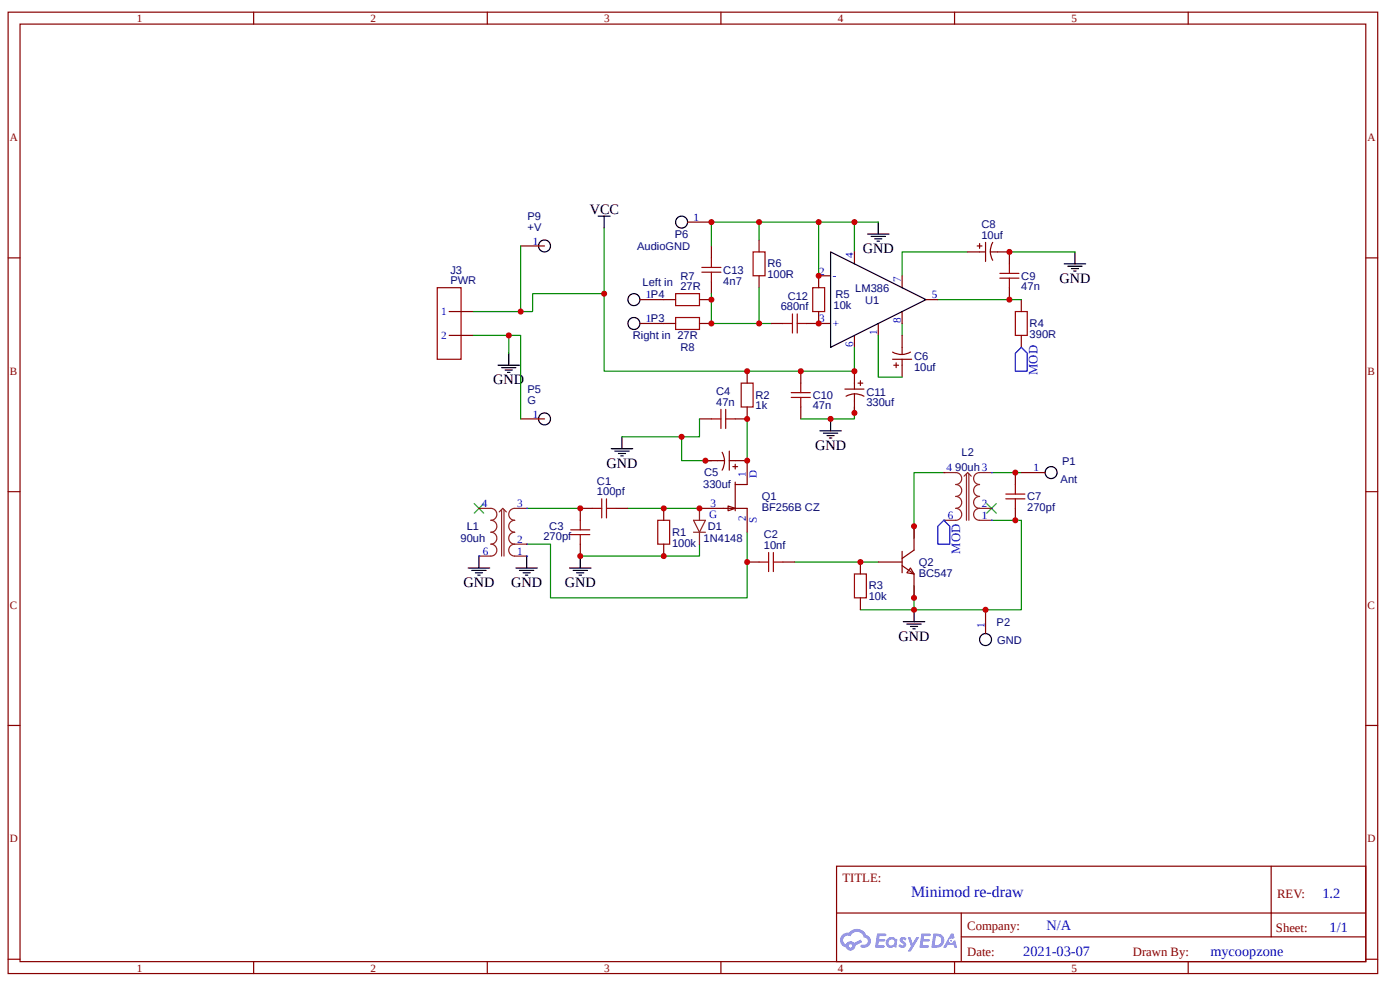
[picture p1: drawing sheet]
<svg xmlns="http://www.w3.org/2000/svg" width="297mm" height="210mm" viewBox="0 0 297 210" stroke-linecap="round" stroke-linejoin="round" font-family="sans-serif">
<g fill="none" stroke="#800" stroke-width=".25">
<path d="M1.7 2.6h290.6v203.8h-290.6zM4.3 5.1h285.5v198.8h-285.5zM53.8 2.6v2.5M103.4 2.6v2.5M152.9 2.6v2.5M202.5 2.6v2.5M252.1 2.6v2.5M1.7 54.7h2.6M289.8 54.7h2.5M1.7 104.2h2.6M289.8 104.2h2.5M1.7 153.8h2.6"/>
<path d="M289.8 153.8h2.5M177.5 183.6h112.3v20.3h-112.3zM177.5 193.6h112.2M203.9 198.6h85.8M203.9 193.6v10.1M269.7 183.7v14.9M1.7 203.4h2.6M53.8 203.9v2.5M103.4 203.9v2.5M152.9 203.9v2.5M202.5 203.9v2.5M252.1 203.9v2.5"/>
<path d="M289.8 203.4h2.5"/>
</g>
<g fill="#58f">
<path d="M191.1 198.8l.5-.2 .4 .1 .3 .3-.3 .4a.34 .34 0 0 0-.2-.3 .34 .34 0 0 0-.4 .2l.1 .1a.85 .85 0 0 1 .7 .6 .85 .85 0 0 1-.3 .9h-.7l-.6-.4 .3-.3 .5 .3 .3-.2-.1-.1a.87 .87 0 0 1-.5-1.4z"/>
<path d="M192.6 198.7h.6l.4 1.3 .8-1.3h.6l-1.8 3h-.6l.7-1.1z"/>
<path d="M186.1 197.9h1.7l.2 .2-.1 .3-1.3 .1-.1 .6h1.1l.2 .2-.3 .3h-1.1l-.1 .8h1.2l.2 .2-.2 .3h-1.9z"/>
<path d="M195.5 197.9h1.7l.2 .2-.1 .3-1.3 .1-.1 .6h1.1l.2 .2-.2 .3h-1.2l-.1 .8h1.3l.1 .2-.1 .3h-1.9z"/>
<path d="M201.8 197.9h.5l.2 .9-.4 .3a.5 .5 0 0 0-.8 .2 .5 .5 0 0 0 .4 .7 .5 .5 0 0 0 .6-.5l.3-.2 .4 1.6h-.5l-.2-.6h-1.2l-.4 .6h-.6z"/>
<path d="M198 197.9l-.4 3h1a1.51 1.51 0 0 0 1.7-1.5 1.51 1.51 0 0 0-1.8-1.5zM198.5 198.5a1 1 0 0 1 1.2 1 1 1 0 0 1-1.2 .9h-.2z"/>
<path d="M188.2 199.1a1.1 1.1 0 0 0 0 1.5 1.1 1.1 0 0 0 1.5 .1l.4 .2 .3-1.6-.5-.2a1.07 1.07 0 0 0-1.7 0zM188.4 199.8a.7 .7 0 0 1 1.4 0 .7 .7 0 0 1-1.4 0z"/>
<path d="M178.7 198.2a1.56 1.56 0 0 0 .8 2.7 1.03 1.03 0 0 0 1.1 .6 1.03 1.03 0 0 0 .9-1l1.4-.8-.3-.5-1.4 .7a1.05 1.05 0 0 0-1.7 .3 1 1 0 0 1-.5-1.4 1 1 0 0 1 1.4-.3 1.52 1.52 0 0 1 1.6-.9 1.52 1.52 0 0 1 1.3 1.2 .82 .82 0 0 1 .8 1 .82 .82 0 0 1-1.2 .5 .31 .31 0 0 0-.4 .3 .31 .31 0 0 0 .3 .3 1.42 1.42 0 0 0 1.9-.9 1.42 1.42 0 0 0-.9-1.8 2.25 2.25 0 0 0-3.8-.5l-.8 .2zM180 200.6a.4 .4 0 0 1 .8 0 .4 .4 0 0 1-.8 0z"/>
<circle cx="201.8" cy="199.4" r=".19"/>
</g>
<g fill="none" stroke="#a00000" stroke-width=".25">
<path d="M148.9 57.7h4M148.9 56.7h4M150.9 54.7v2M150.9 57.7v2M159.8 53.4h2.5v5.1h-2.5zM212.1 59h4.1M212.1 58h4.1M214.1 55.9v2.1M214.1 59v2M143.3 62.3h5.1v2.5h-5.1zM143.3 67.3h5.1v2.5h-5.1zM172.4 61h2.5v5.1h-2.5z"/>
<path d="M215.4 66.1h2.5v5h-2.5zM150.9 88.8h2M152.9 86.8v4M154 88.8h2M154 86.8v4M157.2 81.2h2.6v5.1h-2.6zM167.9 84.3h4M167.9 83.2h4M169.9 81.2v2M169.9 84.3v2M139.5 110.3h2.6v5.1h-2.6zM181.3 121.7h2.5v5h-2.5z"/>
</g>
<g fill="none" stroke="#800" stroke-width=".25">
<path d="M145.9 47.1h5M150.9 52.1v2.6M150.9 59.7v2.6M161 50.9v2.5M161 58.5v2.5M173.7 58.5v2.5M214.1 53.4v2.5M135.7 63.5h7.6M135.7 68.6h7.6M148.4 63.5h2.5M148.4 68.6h2.5M158.5 78.7v2.5"/>
<path d="M169.9 78.7v2.5M173.7 66.1v2.5M214.1 61v2.5M216.7 63.5v2.6M216.7 71.1v2.5M148.4 88.8h2.5M158.5 86.3v2.5h-2.5M169.9 86.3v2.5M101.6 107.8h.1M140.8 107.8v2.5M140.8 115.4v2.5M182.5 119.2v2.5"/>
<path d="M200.2 100.2h.1M216.7 100.2h5M182.5 126.7v2.6M209.1 129.3v5"/>
</g>
<g fill="none" stroke="#000" stroke-width=".25">
<path d="M126.9 45.8h2.5M128.2 45.8v2.6M184 49.6h4.6M184.8 50.1h3M185.6 50.6h1.5M186.1 51.1h.5M186.3 47.1v2.5M225.8 55.9h4.5M226.5 56.4h3.1M227.3 57h1.5M227.8 57.5h.5M228.1 53.4v2.5"/>
<path d="M105.7 77.4h4.5M106.4 77.9h3M107.2 78.4h1.5M107.7 79h.5M107.9 74.9v2.5M129.7 95.1h4.5M130.4 95.6h3.1M131.2 96.1h1.5M131.7 96.7h.5M132 92.6v2.5M173.9 91.3h4.6M174.7 91.8h3"/>
<path d="M175.5 92.4h1.5M176 92.9h.5M176.2 88.8v2.5M101.6 117.9v2.5M111.7 117.9v2.5M123.1 117.9v2.5M99.3 120.4h4.6M100.1 120.9h3M100.9 121.4h1.5M101.4 121.9h.5M109.4 120.4h4.6M110.2 120.9h3"/>
<path d="M111 121.4h1.5M111.5 121.9h.5M120.8 120.4h4.6M121.6 120.9h3M122.3 121.4h1.6M122.9 121.9h.5M191.6 131.8h4.6M192.4 132.3h3M193.2 132.8h1.5M193.7 133.3h.5M193.9 129.3v2.5"/>
<circle cx="144.6" cy="47.1" r="1.26"/>
<circle cx="134.5" cy="63.5" r="1.26"/>
<circle cx="134.5" cy="68.6" r="1.26"/>
<circle cx="223" cy="100.2" r="1.26"/>
<circle cx="209.1" cy="135.6" r="1.26"/>
</g>
<g fill="none" stroke="#080" stroke-width=".25">
<path d="M161 47.1h-10.1v5M173.7 47.1h-12.7v3.8M181.3 53.4v-6.3h-7.6v11.4M181.3 47.1h5M205.3 53.4h-13.9v5.1M214.1 53.4h14M100.3 71.1h7.6v3.8M128.2 62.3h-15.2v3.8h-12.7M150.9 62.3v6.3h10.1M161 61v7.6h2.6M191.4 68.6v2.5M199 63.5h17.7"/>
<path d="M144.6 92.6v5.1h6.3M148.4 88.8v3.8h-16.4M158.5 88.8v8.9M181.3 86.3v2.5h-11.4M111.7 107.8h11.4M133.2 107.8h15.2M148.4 115.4v2.5h-25.3M158.5 112.8v13.9h-41.7v-11.3h-5.1M168.6 119.2h17.7M200.2 100.2h-6.3v13.9M210.3 110.3h6.4v19h-22.8M210.3 100.2h6.4"/>
<path d="M193.9 124.2v5.1h-11.4"/>
</g>
<g fill="#000">
<path d="M100.6 106.8l2 2zM102.6 106.8l-2 2z"/>
<path d="M209.3 106.8l2.1 2zM211.4 106.8l-2.1 2z"/>
</g>
<path d="M100.6 106.8l2 2M102.6 106.8l-2 2M209.3 106.8l2.1 2M211.4 106.8l-2.1 2" fill="none" stroke="#3c3" stroke-width=".25"/>
<path d="M216.7 73.6l1.2 1.3v3.8h-2.5v-3.8zM101.6 117.9h.1M111.7 117.9h.1M111.7 107.8h.1M111.7 115.4h.1M200.2 110.3l1.3 1.3v3.8h-2.5v-3.8zM200.2 110.3h.1M210.3 110.3h.1M210.3 100.2h.1M210.3 107.8h.1" fill="none" stroke="#00f" stroke-width=".25"/>
<g fill="none" stroke="#8d2323" stroke-width=".25">
<path d="M101.6 107.8h2.5a1.26 1.26 0 0 1 1.3 1.2 1.26 1.26 0 0 1-1.3 1.3 1.26 1.26 0 0 1 1.3 1.3 1.26 1.26 0 0 1-1.3 1.2 1.26 1.26 0 0 1 1.3 1.3 1.26 1.26 0 0 1-1.3 1.3 1.26 1.26 0 0 1 1.3 1.2 1.26 1.26 0 0 1-1.3 1.3h-2.5M105.9 108.5l.8-.7 .7 .7M106.4 108v9.9M106.9 108v9.9M109.2 115.4a1.26 1.26 0 0 0-1.3 1.2 1.26 1.26 0 0 0 1.3 1.3h2.5M109.2 115.4h2.5M111.7 107.8h-2.5a1.26 1.26 0 0 0-1.3 1.2 1.26 1.26 0 0 0 1.3 1.3 1.26 1.26 0 0 0-1.3 1.3 1.26 1.26 0 0 0 1.3 1.2 1.26 1.26 0 0 0-1.3 1.3 1.26 1.26 0 0 0 1.3 1.3M200.2 100.2h2.6a1.26 1.26 0 0 1 1.2 1.3 1.26 1.26 0 0 1-1.2 1.2 1.26 1.26 0 0 1 1.2 1.3 1.26 1.26 0 0 1-1.2 1.3 1.26 1.26 0 0 1 1.2 1.2 1.26 1.26 0 0 1-1.2 1.3 1.26 1.26 0 0 1 1.2 1.2 1.26 1.26 0 0 1-1.2 1.3h-2.6M204.5 101l.8-.8 .7 .8M205 100.4v9.9M205.5 100.4v9.9M207.8 107.8a1.26 1.26 0 0 0-1.2 1.2 1.26 1.26 0 0 0 1.2 1.3h2.5"/>
<path d="M207.8 107.8h2.5M210.3 100.2h-2.5a1.26 1.26 0 0 0-1.2 1.3 1.26 1.26 0 0 0 1.2 1.2 1.26 1.26 0 0 0-1.2 1.3 1.26 1.26 0 0 0 1.2 1.3 1.26 1.26 0 0 0-1.2 1.2 1.26 1.26 0 0 0 1.2 1.3"/>
</g>
<path d="M193.2 120.4l.7 1.3-1.5-.3z" fill="#fefefe"/>
<g fill="none" stroke="#800" stroke-width=".25">
<path d="M110.5 52.1h5M173.7 58.5h2.5M181.3 53.4v2.5M191.4 58.5v2.5M205.3 53.4h3.8M207.3 52.1h1M207.8 51.6v1.1M209.1 51.4v4M210.1 53.4l.5 1.8M210.1 53.4h4M210.6 51.4l-.4 1.2-.1 .8M95.3 66.1h5"/>
<path d="M95.3 71.1h5M163.6 68.6h2.5M171.2 68.6h5M181.3 71.1v2.5M181.3 78.7v3.8M186.3 68.6v2.5M189.4 74.7l1.1 .4 .9 .1M189.4 76.2h4M189.6 77.4h1M190.1 76.9v1M191.4 66.1v2.5M191.4 71.1v4.1"/>
<path d="M191.4 76.2v3.8M193.2 74.7l-1.8 .5M196.4 63.5h2.6M110.5 88.8h5M149.7 97.7h4M153.2 95.9l.5 1.8M153.7 97.7l-.1 .8-.4 1.2M154.7 95.6v4.1M154.7 97.7h3.8M155.5 98.9h1M156 98.4v1M179.2 82.5h4.1"/>
<path d="M181.3 83.5l1.2 .2 .8 .3M181.3 83.5l-1.8 .5M181.3 83.5v4M182 81.2h1M182.5 80.7v1M123.1 115.4v2.5M125.6 107.8h-2.5v2.5M130.7 107.8h2.5M158.5 119.2h2.5M166.1 119.2h2.5M186.3 119.2h5.1M191.4 119.9l2.5 1.8v5"/>
<path d="M191.4 116.9v4.5M193.9 111.6v5l-2.5 1.8M215.4 100.2v2.5M215.4 107.8v2.5M193.2 120.4l.7 1.3-1.5-.3z"/>
</g>
<g fill="none" stroke="#000" stroke-width=".25">
<path d="M176.2 53.4l20.2 10.1-20.2 10.1z"/>
<circle cx="115.5" cy="52.1" r="1.26"/>
<circle cx="115.5" cy="88.8" r="1.26"/>
</g>
<path d="M147.1 110.3h2.6l-1.3 2.5zM147.1 112.8h2.6M148.4 107.8v2.5M148.4 112.8v2.6" fill="none" stroke="#8d2323" stroke-width=".25"/>
<path d="M110.5 52.1v14M128.2 48.4v30.3h53.1v-5.1M107.9 71.1h2.6v17.7M186.3 71.1v8.9h5.1" fill="none" stroke="#080" stroke-width=".25"/>
<g fill="none" stroke="#a00000" stroke-width=".25">
<path d="M166.1 68.6h2M168.1 66.6v4M169.1 68.6h2.1M169.1 66.6v4M121.1 112.3h4M121.1 113.3h4M123.1 110.3v2M123.1 113.3v2.1M125.6 107.8h2.1M127.7 105.8v4M128.7 105.8v4M128.7 107.8h2"/>
<path d="M161 119.2h2.1M163.1 117.1v4.1M164.1 117.1v4.1M164.1 119.2h2M213.4 104.7h4M213.4 105.8h4M215.4 102.7v2M215.4 105.8v2"/>
</g>
<path d="M92.8 61h5v15.2h-5z" fill="none" stroke="#900" stroke-width=".25"/>
<path d="M154.5 107.3l1.5 .5-1.5 .5z" fill="#fefefe"/>
<path d="M158.5 97.7v5h-2.5M148.4 107.8h10.1v5M154.5 107.3l1.5 .5-1.5 .5zM156 102.2v6.1" fill="none" stroke="#800" stroke-width=".25"/>
<g fill="#c00">
<circle cx="140.8" cy="107.8" r=".63"/>
<circle cx="144.6" cy="92.6" r=".63"/>
<circle cx="158.5" cy="88.8" r=".63"/>
<circle cx="182.5" cy="119.2" r=".63"/>
<circle cx="193.9" cy="129.3" r=".63"/>
<circle cx="158.5" cy="78.7" r=".63"/>
<circle cx="169.9" cy="78.7" r=".63"/>
<circle cx="176.2" cy="88.8" r=".63"/>
<circle cx="181.3" cy="47.1" r=".63"/>
<circle cx="173.7" cy="47.1" r=".63"/>
<circle cx="161" cy="68.6" r=".63"/>
<circle cx="161" cy="47.1" r=".63"/>
<circle cx="150.9" cy="63.5" r=".63"/>
<circle cx="150.9" cy="68.6" r=".63"/>
<circle cx="128.2" cy="62.3" r=".63"/>
<circle cx="150.9" cy="47.1" r=".63"/>
<circle cx="209.1" cy="129.3" r=".63"/>
<circle cx="140.8" cy="117.9" r=".63"/>
<circle cx="193.9" cy="111.6" r=".63"/>
<circle cx="193.9" cy="126.7" r=".63"/>
<circle cx="149.7" cy="97.7" r=".63"/>
<circle cx="214.1" cy="63.5" r=".63"/>
<circle cx="173.7" cy="58.5" r=".63"/>
<circle cx="214.1" cy="53.4" r=".63"/>
<circle cx="181.3" cy="78.7" r=".63"/>
<circle cx="181.3" cy="87.5" r=".63"/>
<circle cx="173.7" cy="68.6" r=".63"/>
<circle cx="123.1" cy="107.8" r=".63"/>
<circle cx="123.1" cy="117.9" r=".63"/>
<circle cx="158.5" cy="119.2" r=".63"/>
<circle cx="215.4" cy="100.2" r=".63"/>
<circle cx="215.4" cy="110.3" r=".63"/>
<circle cx="110.5" cy="66.1" r=".63"/>
<circle cx="107.9" cy="71.1" r=".63"/>
<circle cx="148.4" cy="107.8" r=".63"/>
<circle cx="158.5" cy="97.7" r=".63"/>
</g>
<text font-size="3.4" fill="#00f" x="193.3" y="190.1">Minimod re-draw</text>
<g font-size="3">
<text x="125.1" y="45.3">VCC</text>
<text x="183" y="53.7">GND</text>
<text x="224.8" y="60">GND</text>
<text x="104.6" y="81.5">GND</text>
<text x="172.9" y="95.4">GND</text>
<text x="128.7" y="99.2">GND</text>
<text x="98.3" y="124.5">GND</text>
<text x="108.4" y="124.5">GND</text>
<text x="119.8" y="124.5">GND</text>
<text x="190.6" y="135.8">GND</text>
</g>
<g font-size="3" fill="#00f">
<text x="280.6" y="190.3">1.2</text>
<text x="222" y="197.1">N/A</text>
<text x="282.1" y="197.7">1/1</text>
<text x="217.1" y="202.7">2021-03-07</text>
<text x="256.8" y="202.7">mycoopzone</text>
</g>
<g font-size="2.7" fill="#00f">
<text x="220.1" y="79.5" transform="rotate(-90 220.1 79.5)">MOD</text>
<text x="203.7" y="117.4" transform="rotate(-90 203.7 117.4)">MOD</text>
</g>
<g font-size="2.7" fill="#800">
<text x="178.7" y="186.9">TITLE:</text>
<text x="270.9" y="190.3">REV:</text>
<text x="205.2" y="197.1">Company:</text>
<text x="270.7" y="197.6">Sheet:</text>
<text x="205.2" y="202.6">Date:</text>
<text x="240.3" y="202.7">Drawn By:</text>
</g>
<g font-size="2.4" fill="#800">
<text x="29" y="4.7">1</text>
<text x="78.6" y="4.7">2</text>
<text x="128.2" y="4.7">3</text>
<text x="177.7" y="4.7">4</text>
<text x="227.3" y="4.7">5</text>
<text x="2.1" y="29.9">A</text>
<text x="290.1" y="29.9">A</text>
<text x="2.1" y="79.5">B</text>
<text x="290.1" y="79.5">B</text>
<text x="2.1" y="129">C</text>
<text x="290.1" y="129">C</text>
<text x="2.1" y="178.6">D</text>
<text x="290.1" y="178.6">D</text>
<text x="29" y="206">1</text>
<text x="78.6" y="206">2</text>
<text x="128.2" y="206">3</text>
<text x="177.7" y="206">4</text>
<text x="227.3" y="206">5</text>
</g>
<g font-size="2.4" fill="#000080">
<text x="111.9" y="46.6">P9</text>
<text x="111.9" y="48.9">+V</text>
<text x="135.2" y="53">AudioGND</text>
<text x="143.2" y="50.5">P6</text>
<text x="208.2" y="50.6">10uf</text>
<text x="208.2" y="48.4">C8</text>
<text x="95.6" y="58">J3</text>
<text x="144.4" y="59.3">R7</text>
<text x="153.5" y="58">C13</text>
<text x="162.8" y="59">100R</text>
<text x="162.8" y="56.7">R6</text>
<text x="216.7" y="59.3">C9</text>
<text x="95.6" y="60.2">PWR</text>
<text x="136.3" y="60.6">Left in</text>
<text x="144.4" y="61.5">27R</text>
<text x="153.5" y="60.3">4n7</text>
<text x="165.6" y="65.6">680nf</text>
<text x="167.1" y="63.6">C12</text>
<text x="176.8" y="65.6">10k</text>
<text x="177.2" y="63.1">R5</text>
<text x="181.5" y="61.8">LM386</text>
<text x="183.6" y="64.4">U1</text>
<text x="216.7" y="61.5">47n</text>
<text x="134.3" y="72">Right in 27R</text>
<text x="218.4" y="71.6">390R</text>
<text x="218.4" y="69.3">R4</text>
<text x="144.4" y="74.5">R8</text>
<text x="193.9" y="76.4">C6</text>
<text x="111.9" y="83.2">P5</text>
<text x="151.9" y="83.8">C4</text>
<text x="183.8" y="83.9">C11</text>
<text x="193.9" y="78.7">10uf</text>
<text x="111.9" y="85.6">G</text>
<text x="151.9" y="86">47n</text>
<text x="160.3" y="86.8">1k</text>
<text x="160.3" y="84.5">R2</text>
<text x="172.4" y="86.8">47n</text>
<text x="172.4" y="84.6">C10</text>
<text x="183.8" y="86.2">330uf</text>
<text x="149.4" y="101">C5</text>
<text x="202.7" y="99.8">90uh 3</text>
<text x="204" y="96.7">L2</text>
<text x="225.3" y="98.5">P1</text>
<text x="126.7" y="105">100pf</text>
<text x="126.7" y="102.8">C1</text>
<text x="149.2" y="103.5">330uf</text>
<text x="161.6" y="106.1">Q1</text>
<text x="217.9" y="106.1">C7</text>
<text x="225" y="102.3">Ant</text>
<text x="99" y="112.4">L1</text>
<text x="116.5" y="112.4">C3</text>
<text x="142.6" y="113.6">R1</text>
<text x="150.2" y="112.4">D1</text>
<text x="161.6" y="108.4">BF256B CZ</text>
<text x="217.9" y="108.3">270pf</text>
<text x="97.7" y="114.9">90uh</text>
<text x="115.3" y="114.4">270pf</text>
<text x="142.6" y="115.9">100k</text>
<text x="149.3" y="114.9">1N4148</text>
<text x="162.1" y="116.4">10nf</text>
<text x="162.1" y="114.2">C2</text>
<text x="194.9" y="120">Q2</text>
<text x="184.3" y="125">R3</text>
<text x="194.9" y="122.2">BC547</text>
<text x="184.3" y="127.3">10k</text>
<text x="211.4" y="132.6">P2</text>
<text x="211.5" y="136.4">GND</text>
</g>
<g font-size="2.4" fill="#00f">
<text x="147.1" y="46.8">1</text>
<text x="113.1" y="51.9">1</text>
<text x="173.8" y="58.2">2</text>
<text x="176.7" y="59.2">-</text>
<text x="181" y="54.7" transform="rotate(-90 181 54.7)">4</text>
<text x="191.1" y="59.7" transform="rotate(-90 191.1 59.7)">7</text>
<text x="137" y="63.3">1P4</text>
<text x="197.7" y="63.3">5</text>
<text x="93.6" y="66.8">1</text>
<text x="93.6" y="71.9">2</text>
<text x="137" y="68.3">1P3</text>
<text x="173.8" y="68.3">3</text>
<text x="176.7" y="69.3">+</text>
<text x="186.1" y="71" transform="rotate(-90 186.1 71)">1</text>
<text x="191.1" y="68.5" transform="rotate(-90 191.1 68.5)">8</text>
<text x="181" y="73.6" transform="rotate(-90 181 73.6)">6</text>
<text x="113.1" y="88.6">1</text>
<text x="158.3" y="101.2" transform="rotate(-90 158.3 101.2)">1</text>
<text x="160.5" y="101.4" transform="rotate(-90 160.5 101.4)">D</text>
<text x="200.8" y="99.9">4</text>
<text x="219.3" y="99.9">1</text>
<text x="102.2" y="107.5">4</text>
<text x="109.7" y="107.5">3</text>
<text x="150.8" y="107.5">3</text>
<text x="208.3" y="107.5">2</text>
<text x="150.4" y="109.8">G</text>
<text x="158.3" y="110.5" transform="rotate(-90 158.3 110.5)">2</text>
<text x="160.5" y="110.8" transform="rotate(-90 160.5 110.8)">S</text>
<text x="201.1" y="110.1">6</text>
<text x="208.3" y="110.1">1</text>
<text x="102.5" y="117.6">6</text>
<text x="109.7" y="117.6">1</text>
<text x="109.7" y="115.1">2</text>
<text x="208.8" y="133.1" transform="rotate(-90 208.8 133.1)">1</text>
</g>
</svg>
